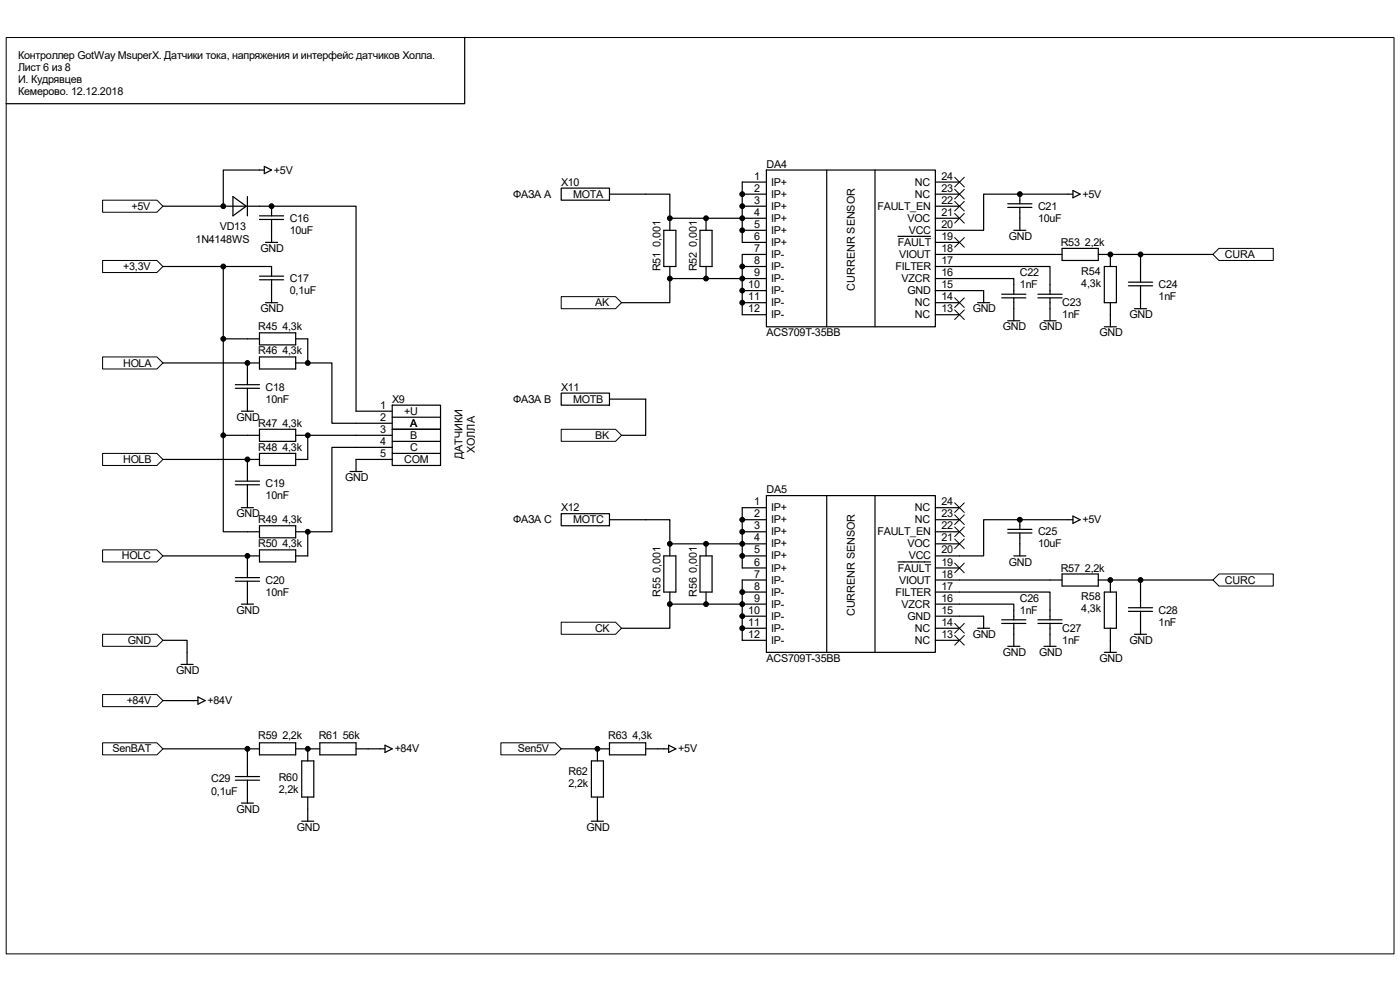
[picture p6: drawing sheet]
<svg xmlns="http://www.w3.org/2000/svg" width="297mm" height="210mm" viewBox="0 0 297 210" stroke-linecap="round" stroke-linejoin="round" font-family="sans-serif">
<path d="M1.3 8h294.4v194.4h-294.4z" fill="none" stroke="#000" stroke-width=".21"/>
<g fill="none" stroke="#000" stroke-width=".26">
<path d="M157.5 38.6h5.1M162.6 36.1h35.8v33.2h-35.8zM175.4 36.1v33.2M185.6 36.1v33.2M198.4 38.6h5.2M34.6 56.5h12.8v15.4M34.6 43.7h20.4M47.4 56.5h10.2v2.1M49.4 41.7l2.8 2-2.8 2.1zM52.5 41.7v4.1M55 58.6h5.2M55 59.3h5.2"/>
<path d="M55 45.8h5.2M55 46.6h5.2M56.3 51.4h2.6M57.6 43.7v2.1M57.6 46.6v4.8M57.6 59.3v4.9M140.8 48.9h2.6v7.6h-2.6zM142.1 46.3v2.6M142.1 56.5v2.6M148.5 48.9h2.6v7.6h-2.6zM149.8 46.3v2.6M149.8 56.5v2.6"/>
<path d="M157.5 41.2h5.1M157.5 43.7h5.1M157.5 46.3h5.1M157.5 48.9h5.1M157.5 51.4h5.1M157.5 54h5.1M157.5 56.5h5.1M157.5 59.1h5.1M190.5 50.1h6.9M198.4 41.2h5.2M198.4 43.7h5.2M198.4 46.3h5.2"/>
<path d="M198.4 48.9h5.2M198.4 51.4h5.2M198.4 54h5.2M198.4 56.5h5.2M198.4 59.1h5.2M222.8 54h2.5M225.3 52.7h7.7v2.6h-7.7zM233 54h2.6v2.5M234.3 56.5h2.5v7.7h-2.5zM34.6 77h17.9v4.6M47.4 71.9v40.9h7.6M47.4 71.9h7.6"/>
<path d="M52.5 77h2.5M55 70.6h7.7v2.6h-7.7zM55 75.7h7.7v2.6h-7.7zM56.3 64.2h2.6M62.7 71.9h2.6M62.7 77h2.6M157.5 61.7h5.1M157.5 64.2h5.1M157.5 66.8h5.1M198.4 61.7h5.2M198.4 64.2h5.2M198.4 66.8h5.2"/>
<path d="M235.6 64.2v2.6M34.6 97.5h17.9v4.6M47.4 92.3h7.6M49.9 81.6h5.1M49.9 82.4h5.1M51.2 87.2h2.6M52.5 97.5h2.5M52.5 82.4v4.8M55 91.1h7.7v2.5h-7.7zM55 96.2h7.7v2.5h-7.7zM62.7 92.3h2.6M62.7 97.5h2.6"/>
<path d="M34.6 117.9h17.9v4.6M49.9 102.1h5.1M49.9 102.8h5.1M51.2 107.7h2.6M52.5 117.9h2.5M52.5 102.8v4.9M55 111.5h7.7v2.6h-7.7zM55 116.6h7.7v2.6h-7.7zM62.7 112.8h2.6M62.7 117.9h2.6M49.9 122.5h5.1M49.9 123.3h5.1"/>
<path d="M51.2 128.2h2.6M52.5 123.3v4.9"/>
</g>
<g fill="#000" stroke="#000" stroke-width=".21">
<circle cx="47.4" cy="56.5" r=".51"/>
<circle cx="47.4" cy="71.9" r=".51"/>
<circle cx="52.5" cy="77" r=".51"/>
<circle cx="47.4" cy="92.3" r=".51"/>
<circle cx="52.5" cy="97.5" r=".51"/>
<circle cx="52.5" cy="117.9" r=".51"/>
</g>
<g fill="#fff" stroke="#000" stroke-width=".21">
<path d="M21.8 42.5h11.5l1.3 1.2-1.3 1.3h-11.5z" fill-rule="evenodd"/>
<path d="M21.8 55.3h11.5l1.3 1.2-1.3 1.3h-11.5z" fill-rule="evenodd"/>
<path d="M21.8 75.7h11.5l1.3 1.3-1.3 1.3h-11.5z" fill-rule="evenodd"/>
<path d="M21.8 96.2h11.5l1.3 1.3-1.3 1.2h-11.5z" fill-rule="evenodd"/>
<path d="M21.8 116.6h11.5l1.3 1.3-1.3 1.3h-11.5z" fill-rule="evenodd"/>
</g>
<g fill="none" stroke="#000" stroke-width=".26">
<path d="M119.1 39.9h10.2v2.6h-10.2zM157.5 38.6v12.8M55 43.7h20.5v43.5h7.7M129.3 41.2h7.7M142.1 59.1h15.4M142.1 46.3h15.4M157.5 54v12.8M65.3 71.9v5.1h5.1v12.8h12.8M83.2 86h10.3v5.1h-10.3zM83.2 91.1h10.3v5.1h-10.3zM83.2 96.2v2.5h10.3v-2.5M83.2 94.9h-12.8v17.9h-5.1v5.1"/>
<path d="M83.2 88.5h10.3M83.2 93.6h10.3M83.2 92.3h-17.9v5.2M83.2 97.5h-7.7v2.5M119.1 83.4h10.2v2.6h-10.2zM129.3 84.7h7.7M74.3 100h2.5"/>
</g>
<g fill="#000" stroke="#000" stroke-width=".21">
<circle cx="57.6" cy="43.7" r=".51"/>
<circle cx="149.8" cy="46.3" r=".51"/>
<circle cx="149.8" cy="59.1" r=".51"/>
<circle cx="65.3" cy="77" r=".51"/>
<circle cx="65.3" cy="92.3" r=".51"/>
<circle cx="65.3" cy="112.8" r=".51"/>
</g>
<path d="M119.1 62.9h11.5l1.3 1.3-1.3 1.3h-11.5z" fill-rule="evenodd" fill="#fff" stroke="#000" stroke-width=".21"/>
<g fill="none" stroke="#000" stroke-width=".26">
<path d="M137 41.2h5.1v5.1M142.1 59.1v5.1h-10.2M203.6 59.1h11.5v3.3M203.6 56.5h19.2v5.9M203.6 54h19.2M213.8 43.2h5.1M213.8 44h5.1M215.1 48.9h2.5M216.4 41.2v2M216.4 44v4.9M227.6 41.2h-18.9v7.7h-5.1M227.6 40.4l1.6 .8-1.6 .8z"/>
<path d="M235.6 54h6.4v5.9M239.4 59.9h5.1M203.6 61.7h5.1v2.5M207.4 64.2h2.6M212.5 62.4h5.1M212.5 63.2h5.1M213.8 68h2.6M215.1 63.2v4.8M220.2 62.4h5.1M220.2 63.2h5.1M221.5 68h2.5M222.8 63.2v4.8"/>
<path d="M234.3 69.3h2.5M235.6 66.8v2.5M239.4 60.6h5.1M240.7 65.5h2.5M242 60.6v4.9"/>
</g>
<g fill="#000" stroke="#000" stroke-width=".21">
<circle cx="142.1" cy="46.3" r=".51"/>
<circle cx="142.1" cy="59.1" r=".51"/>
<circle cx="157.5" cy="48.9" r=".51"/>
<circle cx="157.5" cy="46.3" r=".51"/>
<circle cx="157.5" cy="41.2" r=".51"/>
<circle cx="157.5" cy="59.1" r=".51"/>
<circle cx="157.5" cy="43.7" r=".51"/>
<circle cx="157.5" cy="56.5" r=".51"/>
<circle cx="216.4" cy="41.2" r=".51"/>
<circle cx="235.6" cy="54" r=".51"/>
<circle cx="242" cy="54" r=".51"/>
<circle cx="157.5" cy="61.6" r=".51"/>
<circle cx="157.5" cy="64.2" r=".51"/>
</g>
<g fill="none" stroke="#000" stroke-width=".21">
<path d="M202.5 37.6l2.1 2.1M204.6 37.6l-2.1 2.1M202.5 40.2l2.1 2M202.5 42.7l2.1 2.1M202.5 45.3l2.1 2M202.5 50.4l2.1 2M204.6 40.2l-2.1 2M204.6 42.7l-2.1 2.1M204.6 45.3l-2.1 2M204.6 50.4l-2.1 2M202.5 65.7l2.1 2.1M202.5 63.2l2.1 2"/>
<path d="M204.6 65.7l-2.1 2.1M204.6 63.2l-2.1 2"/>
</g>
<path d="M257.3 54l1.3-1.3h11.5v2.6h-11.5z" fill-rule="evenodd" fill="#fff" stroke="#000" stroke-width=".21"/>
<path d="M242 54h15.3" fill="none" stroke="#000" stroke-width=".26"/>
<path d="M119.1 91.1h11.5l1.3 1.2-1.3 1.3h-11.5z" fill-rule="evenodd" fill="#fff" stroke="#000" stroke-width=".21"/>
<g fill="none" stroke="#000" stroke-width=".26">
<path d="M137 84.7v7.6h-5.1M119.1 109h10.2v2.5h-10.2zM129.3 110.3h7.7M140.8 117.9h2.6v7.7h-2.6zM148.5 117.9h2.6v7.7h-2.6zM149.8 115.4v2.5M157.5 110.3h5.1M157.5 112.8h5.1M157.5 117.9h5.1M162.6 105.1h35.8v33.3h-35.8zM162.6 107.7h-5.1v12.8h5.1M162.6 115.4h-20.5v2.5"/>
<path d="M175.4 105.1v33.3M185.6 105.1v33.3M190.5 119.2h6.9M198.4 107.7h5.2M198.4 110.3h5.2M198.4 112.8h5.2M198.4 115.4h5.2M198.4 117.9h5.2M142.1 125.6v2.6h20.5M149.8 125.6v2.6M157.5 125.6h5.1M157.5 130.7h5.1"/>
<path d="M157.5 133.3h5.1M162.6 123h-5.1v12.8h5.1M198.4 120.5h5.2M198.4 123h5.2M198.4 125.6h5.2M198.4 128.2h5.2M198.4 130.7h5.2M198.4 133.3h5.2M198.4 135.8h5.2M222.8 123h2.5M225.3 121.8h7.7v2.5h-7.7zM233 123h2.6v2.6"/>
<path d="M234.3 125.6h2.5v7.7h-2.5zM235.6 133.3v2.5"/>
</g>
<g fill="#000" stroke="#000" stroke-width=".21">
<circle cx="149.8" cy="115.4" r=".51"/>
<circle cx="149.8" cy="128.2" r=".51"/>
</g>
<path d="M119.1 132h11.5l1.3 1.3-1.3 1.3h-11.5z" fill-rule="evenodd" fill="#fff" stroke="#000" stroke-width=".21"/>
<g fill="none" stroke="#000" stroke-width=".26">
<path d="M137 110.3h5.1v5.1M213.8 112.3h5.1M213.8 113.1h5.1M215.1 117.9h2.5M216.4 110.3v2M216.4 113.1v4.8M227.6 110.3h-18.9v7.6h-5.1M227.6 109.5l1.6 .8-1.6 .7zM142.1 128.2v5.1h-10.2M203.6 128.2h11.5v3.3M203.6 125.6h19.2v5.9M203.6 130.7h5.1v2.6"/>
<path d="M203.6 123h19.2M207.4 133.3h2.6M212.5 131.5h5.1M212.5 132.3h5.1M213.8 137.1h2.6M215.1 132.3v4.8M220.2 131.5h5.1M220.2 132.3h5.1M221.5 137.1h2.5M222.8 132.3v4.8M234.3 138.4h2.5M235.6 123h6.4v5.9"/>
<path d="M235.6 135.8v2.6M239.4 128.9h5.1M239.4 129.7h5.1M240.7 134.6h2.5M242 129.7v4.9"/>
</g>
<g fill="#000" stroke="#000" stroke-width=".21">
<circle cx="142.1" cy="115.4" r=".51"/>
<circle cx="157.5" cy="112.8" r=".51"/>
<circle cx="157.5" cy="117.9" r=".51"/>
<circle cx="157.5" cy="110.3" r=".51"/>
<circle cx="157.5" cy="115.4" r=".51"/>
<circle cx="216.4" cy="110.3" r=".51"/>
<circle cx="142.1" cy="128.2" r=".51"/>
<circle cx="157.5" cy="133.3" r=".51"/>
<circle cx="157.5" cy="125.6" r=".51"/>
<circle cx="157.5" cy="128.2" r=".51"/>
<circle cx="157.5" cy="130.7" r=".51"/>
<circle cx="235.6" cy="123" r=".51"/>
<circle cx="242" cy="123" r=".51"/>
</g>
<g fill="none" stroke="#000" stroke-width=".21">
<path d="M202.5 109.2l2.1 2.1M202.5 106.7l2.1 2M202.5 111.8l2.1 2M202.5 114.3l2.1 2.1M202.5 119.5l2.1 2M204.6 109.2l-2.1 2.1M204.6 106.7l-2.1 2M204.6 111.8l-2.1 2M204.6 114.3l-2.1 2.1M204.6 119.5l-2.1 2M202.5 134.8l2.1 2.1M202.5 132.3l2.1 2"/>
<path d="M204.6 134.8l-2.1 2.1M204.6 132.3l-2.1 2"/>
</g>
<path d="M257.3 123l1.3-1.2h11.5v2.5h-11.5z" fill-rule="evenodd" fill="#fff" stroke="#000" stroke-width=".21"/>
<path d="M242 123h15.3" fill="none" stroke="#000" stroke-width=".26"/>
<path d="M21.8 134.6h11.5l1.3 1.2-1.3 1.3h-11.5z" fill-rule="evenodd" fill="#fff" stroke="#000" stroke-width=".21"/>
<g fill="none" stroke="#000" stroke-width=".26">
<path d="M56.1 36.1h-8.7v7.6M56.1 35.3l1.5 .8-1.5 .7zM34.6 135.8h5.1v5.1M38.4 140.9h2.6M52.5 158.9h2.5M55 157.6h7.7v2.5h-7.7zM62.7 158.9h5.2M65.3 158.9v2.5M67.9 157.6h7.6v2.5h-7.6zM75.5 158.9h2.6M49.9 164.7h5.1M49.9 165.5h5.1"/>
<path d="M52.5 162.7v2M52.5 165.5v2.3M64 161.4h2.6v7.7h-2.6zM65.3 169.1v2.5"/>
</g>
<circle cx="47.4" cy="43.7" r=".51" fill="#000" stroke="#000" stroke-width=".21"/>
<path d="M21.8 147.3h11.5l1.3 1.3-1.3 1.3h-11.5z" fill-rule="evenodd" fill="#fff" stroke="#000" stroke-width=".21"/>
<path d="M34.6 148.6h7.4M42 147.9l1.5 .7-1.5 .8zM52.5 158.9v3.8M78.1 158.9h3.6M81.7 158.1l1.5 .8-1.5 .7zM51.2 170.4h2.6M52.5 167.8v2.6M64 174.2h2.6M65.3 171.6v2.6" fill="none" stroke="#000" stroke-width=".26"/>
<g fill="#000" stroke="#000" stroke-width=".21">
<circle cx="52.5" cy="158.9" r=".51"/>
<circle cx="65.3" cy="158.9" r=".51"/>
</g>
<path d="M21.8 157.6h11.5l1.3 1.3-1.3 1.2h-11.5z" fill-rule="evenodd" fill="#fff" stroke="#000" stroke-width=".21"/>
<path d="M34.6 158.9h17.9M129.3 158.9h-2.6v2.5M129.3 157.6h7.7v2.5h-7.7zM137 158.9h4.8M141.8 158.1l1.6 .8-1.6 .7zM125.5 161.4h2.5v7.7h-2.5zM125.5 174.2h2.5M126.7 169.1v5.1" fill="none" stroke="#000" stroke-width=".26"/>
<circle cx="126.7" cy="158.9" r=".51" fill="#000" stroke="#000" stroke-width=".21"/>
<path d="M106.3 157.6h11.5l1.3 1.3-1.3 1.2h-11.5z" fill-rule="evenodd" fill="#fff" stroke="#000" stroke-width=".21"/>
<path d="M98.6 7.9v14.1h-97.3M119.1 158.9h7.6" fill="none" stroke="#000" stroke-width=".26"/>
<g font-size="2.3">
<text x="3.9" y="12.5">Контроллер GotWay MsuperX. Датчики тока, напряжения и интерфейс датчиков Холла.</text>
<text x="3.9" y="15.1">Лист 6 из 8</text>
<text x="3.9" y="17.7">И. Кудрявцев</text>
<text x="3.9" y="20.2">Кемерово. 12.12.2018</text>
<text x="162.6" y="35.6">DA4</text>
<text x="58.1" y="36.8">+5V</text>
<text x="108.8" y="42">ФАЗА A</text>
<text x="119" y="39.4">X10</text>
<text x="121.6" y="42">MOTA</text>
<text x="160" y="38.1">1</text>
<text x="160" y="40.6">2</text>
<text x="163.6" y="39.4">IP+</text>
<text x="163.6" y="42">IP+</text>
<text x="194.1" y="39.4">NC</text>
<text x="194.1" y="42">NC</text>
<text x="199.7" y="38.1">24</text>
<text x="199.7" y="40.6">23</text>
<text x="229.7" y="42">+5V</text>
<text x="27.9" y="44.5">+5V</text>
<text x="61.5" y="47.1">C16</text>
<text x="160" y="43.2">3</text>
<text x="160" y="45.8">4</text>
<text x="163.6" y="44.5">IP+</text>
<text x="163.6" y="47.1">IP+</text>
<text x="186.1" y="44.5">FAULT_EN</text>
<text x="192.5" y="47.1">VOC</text>
<text x="199.7" y="45.8">21</text>
<text x="199.7" y="43.2">22</text>
<text x="220.2" y="44.5">C21</text>
<text x="220.2" y="47.1">10uF</text>
<text x="41.5" y="51.6">1N4148WS</text>
<text x="46.6" y="48.9">VD13</text>
<text x="55.3" y="53.5">GND</text>
<text x="61.5" y="49.6">10uF</text>
<text x="160" y="48.3">5</text>
<text x="160" y="50.9">6</text>
<text x="160" y="53.5">7</text>
<text x="163.6" y="49.6">IP+</text>
<text x="163.6" y="52.2">IP+</text>
<text x="190.5" y="52.2">FAULT</text>
<text x="192.8" y="49.6">VCC</text>
<text x="199.7" y="53.5">18</text>
<text x="199.7" y="50.9">19</text>
<text x="199.7" y="48.3">20</text>
<text x="214" y="50.9">GND</text>
<text x="225" y="52.2">R53 2,2k</text>
<text x="26.1" y="57.3">+3,3V</text>
<text x="61.5" y="59.9">C17</text>
<text x="140.1" y="57.6" transform="rotate(-90 140.1 57.6)">R51 0,001</text>
<text x="147.8" y="57.6" transform="rotate(-90 147.8 57.6)">R52 0,001</text>
<text x="160" y="56">8</text>
<text x="160" y="58.5">9</text>
<text x="163.6" y="54.7">IP-</text>
<text x="163.6" y="57.3">IP-</text>
<text x="163.6" y="59.9">IP-</text>
<text x="190" y="57.3">FILTER</text>
<text x="190.8" y="54.7">VIOUT</text>
<text x="191.3" y="59.9">VZCR</text>
<text x="199.7" y="58.5">16</text>
<text x="199.7" y="56">17</text>
<text x="216.4" y="58.5">C22</text>
<text x="229.4" y="58.3">R54</text>
<text x="259.9" y="54.7">CURA</text>
<text x="61.5" y="62.4">0,1uF</text>
<text x="126.2" y="65">AK</text>
<text x="158.7" y="61.1">10</text>
<text x="158.7" y="63.7">11</text>
<text x="163.6" y="62.4">IP-</text>
<text x="163.6" y="65">IP-</text>
<text x="181.4" y="61.6" transform="rotate(-90 181.4 61.6)">CURRENR SENSOR</text>
<text x="192.5" y="62.4">GND</text>
<text x="194.1" y="65">NC</text>
<text x="199.7" y="63.7">14</text>
<text x="199.7" y="61.1">15</text>
<text x="216.4" y="61.1">1nF</text>
<text x="225.3" y="65">C23</text>
<text x="229.4" y="60.9">4,3k</text>
<text x="245.8" y="61.1">C24</text>
<text x="245.8" y="63.7">1nF</text>
<text x="54.8" y="70.1">R45 4,3k</text>
<text x="55.3" y="66.3">GND</text>
<text x="158.7" y="66.3">12</text>
<text x="162.6" y="71.4">ACS709T-35BB</text>
<text x="163.6" y="67.5">IP-</text>
<text x="194.1" y="67.5">NC</text>
<text x="199.7" y="66.3">13</text>
<text x="206.4" y="66.3">GND</text>
<text x="212.8" y="70.1">GND</text>
<text x="220.5" y="70.1">GND</text>
<text x="225.3" y="67.5">1nF</text>
<text x="233.3" y="71.4">GND</text>
<text x="239.6" y="67.5">GND</text>
<text x="26.1" y="77.8">HOLA</text>
<text x="54.8" y="75.2">R46 4,3k</text>
<text x="56.3" y="82.9">C18</text>
<text x="119" y="82.9">X11</text>
<text x="50.2" y="89.3">GND</text>
<text x="56.3" y="85.4">10nF</text>
<text x="80.6" y="86.7">1</text>
<text x="80.6" y="89.3">2</text>
<text x="83.2" y="85.4">X9</text>
<text x="85.8" y="88">+U</text>
<text x="108.8" y="85.4">ФАЗА B</text>
<text x="121.6" y="85.4">MOTB</text>
<text x="54.8" y="90.6">R47 4,3k</text>
<text x="54.8" y="95.7">R48 4,3k</text>
<text x="80.6" y="91.8">3</text>
<text x="80.6" y="94.4">4</text>
<text x="87" y="90.6">A</text>
<text x="87" y="93.1">B</text>
<text x="87" y="95.7">C</text>
<text x="126.2" y="93.1">BK</text>
<text x="26.1" y="98.2">HOLB</text>
<text x="80.6" y="96.9">5</text>
<text x="85.8" y="98.2">COM</text>
<text x="98.1" y="97.5" transform="rotate(-90 98.1 97.5)">ДАТЧИКИ</text>
<text x="100.7" y="96.2" transform="rotate(-90 100.7 96.2)">ХОЛЛА</text>
<text x="56.3" y="103.3">C19</text>
<text x="56.3" y="105.9">10nF</text>
<text x="73.2" y="102.1">GND</text>
<text x="160" y="107.2">1</text>
<text x="162.6" y="104.6">DA5</text>
<text x="199.7" y="107.2">24</text>
<text x="50.2" y="109.7">GND</text>
<text x="54.8" y="111">R49 4,3k</text>
<text x="108.8" y="111">ФАЗА C</text>
<text x="119" y="108.5">X12</text>
<text x="121.6" y="111">MOTC</text>
<text x="160" y="109.7">2</text>
<text x="160" y="112.3">3</text>
<text x="163.6" y="108.5">IP+</text>
<text x="163.6" y="111">IP+</text>
<text x="163.6" y="113.6">IP+</text>
<text x="186.1" y="113.6">FAULT_EN</text>
<text x="194.1" y="108.5">NC</text>
<text x="194.1" y="111">NC</text>
<text x="199.7" y="109.7">23</text>
<text x="199.7" y="112.3">22</text>
<text x="220.2" y="113.6">C25</text>
<text x="229.7" y="111">+5V</text>
<text x="25.9" y="118.7">HOLC</text>
<text x="54.8" y="116.1">R50 4,3k</text>
<text x="160" y="114.9">4</text>
<text x="160" y="117.4">5</text>
<text x="160" y="120">6</text>
<text x="163.6" y="116.1">IP+</text>
<text x="163.6" y="118.7">IP+</text>
<text x="192.5" y="116.1">VOC</text>
<text x="192.8" y="118.7">VCC</text>
<text x="199.7" y="120">19</text>
<text x="199.7" y="117.4">20</text>
<text x="199.7" y="114.9">21</text>
<text x="214" y="120">GND</text>
<text x="220.2" y="116.1">10uF</text>
<text x="56.3" y="123.8">C20</text>
<text x="160" y="122.5">7</text>
<text x="160" y="125.1">8</text>
<text x="163.6" y="121.2">IP+</text>
<text x="163.6" y="123.8">IP-</text>
<text x="190.5" y="121.2">FAULT</text>
<text x="190.8" y="123.8">VIOUT</text>
<text x="199.7" y="125.1">17</text>
<text x="199.7" y="122.5">18</text>
<text x="225" y="121.2">R57 2,2k</text>
<text x="259.9" y="123.8">CURC</text>
<text x="50.2" y="130.2">GND</text>
<text x="56.3" y="126.4">10nF</text>
<text x="140.1" y="126.6" transform="rotate(-90 140.1 126.6)">R55 0,001</text>
<text x="147.8" y="126.6" transform="rotate(-90 147.8 126.6)">R56 0,001</text>
<text x="158.7" y="130.2">10</text>
<text x="160" y="127.6">9</text>
<text x="163.6" y="126.4">IP-</text>
<text x="163.6" y="128.9">IP-</text>
<text x="163.6" y="131.5">IP-</text>
<text x="181.4" y="130.7" transform="rotate(-90 181.4 130.7)">CURRENR SENSOR</text>
<text x="190" y="126.4">FILTER</text>
<text x="191.3" y="128.9">VZCR</text>
<text x="192.5" y="131.5">GND</text>
<text x="199.7" y="130.2">15</text>
<text x="199.7" y="127.6">16</text>
<text x="216.4" y="127.6">C26</text>
<text x="216.4" y="130.2">1nF</text>
<text x="229.4" y="127.4">R58</text>
<text x="229.4" y="129.9">4,3k</text>
<text x="245.8" y="130.2">C28</text>
<text x="27.1" y="136.6">GND</text>
<text x="126.2" y="134">CK</text>
<text x="158.7" y="132.8">11</text>
<text x="158.7" y="135.3">12</text>
<text x="163.6" y="134">IP-</text>
<text x="163.6" y="136.6">IP-</text>
<text x="194.1" y="134">NC</text>
<text x="194.1" y="136.6">NC</text>
<text x="199.7" y="132.8">14</text>
<text x="199.7" y="135.3">13</text>
<text x="206.4" y="135.3">GND</text>
<text x="225.3" y="134">C27</text>
<text x="225.3" y="136.6">1nF</text>
<text x="239.6" y="136.6">GND</text>
<text x="245.8" y="132.8">1nF</text>
<text x="37.4" y="143">GND</text>
<text x="162.6" y="140.4">ACS709T-35BB</text>
<text x="212.8" y="139.1">GND</text>
<text x="220.5" y="139.1">GND</text>
<text x="233.3" y="140.4">GND</text>
<text x="26.9" y="149.4">+84V</text>
<text x="44" y="149.4">+84V</text>
<text x="23.8" y="159.6">SenBAT</text>
<text x="54.8" y="156.8">R59 2,2k</text>
<text x="67.6" y="156.8">R61 56k</text>
<text x="83.7" y="159.6">+84V</text>
<text x="109.9" y="159.6">Sen5V</text>
<text x="129" y="156.8">R63 4,3k</text>
<text x="143.9" y="159.6">+5V</text>
<text x="44.8" y="166">C29</text>
<text x="59.1" y="165.7">R60</text>
<text x="120.6" y="164.5">R62</text>
<text x="120.6" y="167">2,2k</text>
<text x="44.8" y="168.6">0,1uF</text>
<text x="50.2" y="172.4">GND</text>
<text x="59.1" y="168.3">2,2k</text>
<text x="63" y="176.2">GND</text>
<text x="124.5" y="176.2">GND</text>
</g>
</svg>
